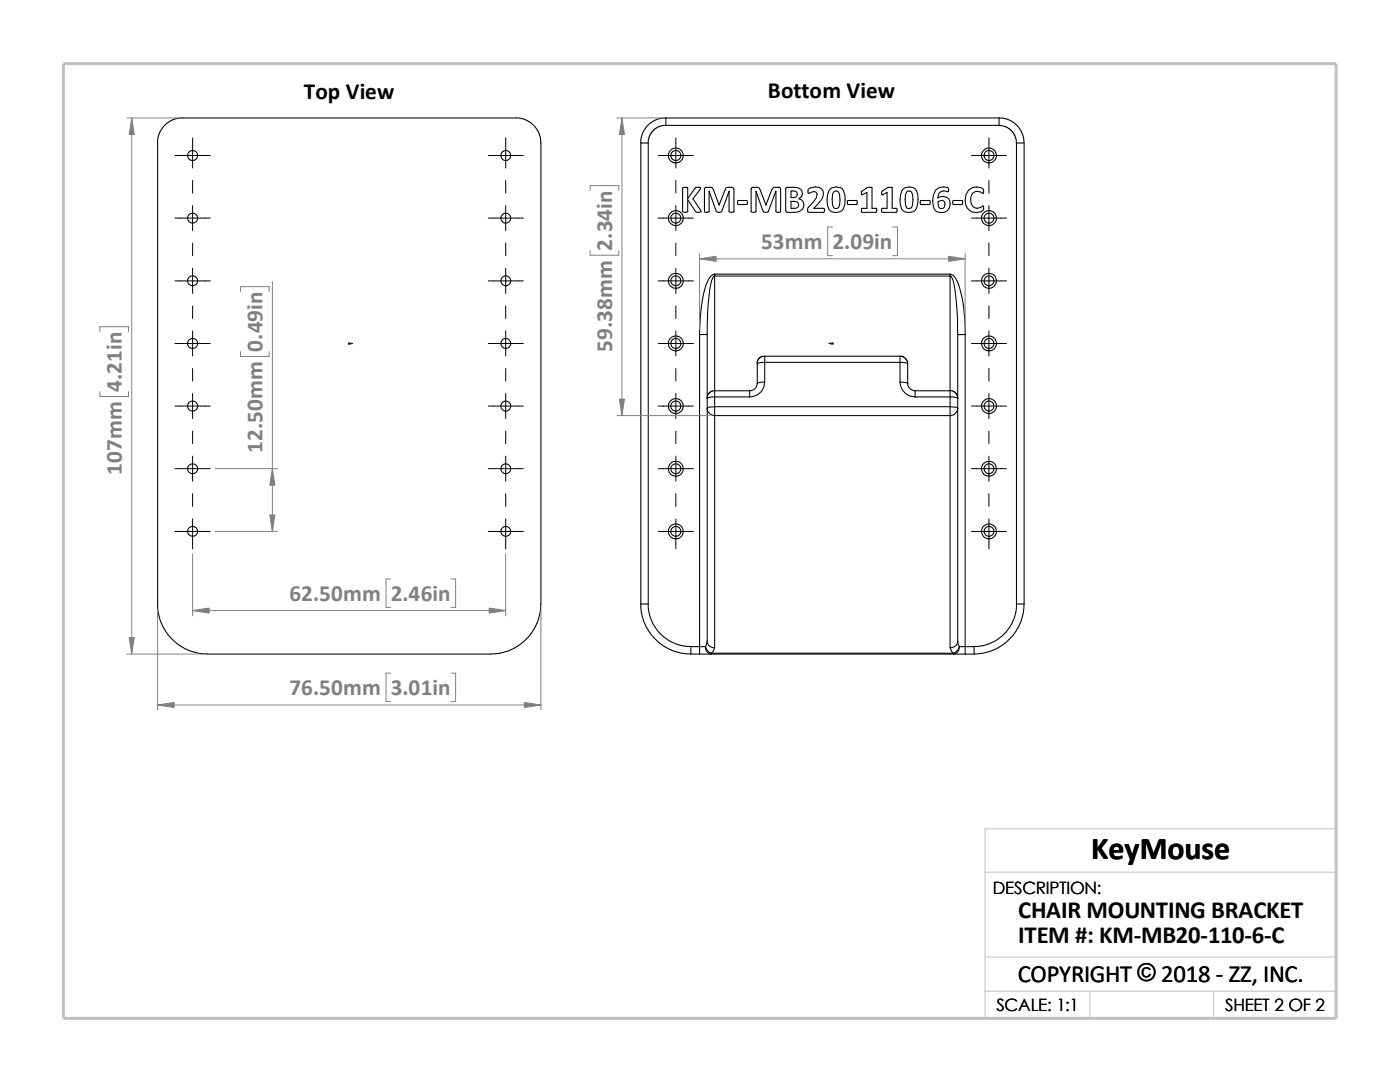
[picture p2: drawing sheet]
<svg xmlns="http://www.w3.org/2000/svg" width="279mm" height="216mm" viewBox="0 0 279 216" stroke-linecap="round" stroke-linejoin="round" font-family="sans-serif">
<path d="M196.6 174h70.1M196.6 197.8h70.1M196.6 191h70.1M217.5 197.8v5.4M242.2 197.8v5.4M26.8 203.2h239.9v-37.8h-70.1v37.8" fill="none" stroke="#c0c0c0" stroke-width=".2"/>
<path d="M12.7 12.7h254v190.5h-254z" fill="none" stroke="#c0c0c0" stroke-width=".59"/>
<g fill="none" stroke="#000" stroke-width=".21">
<path d="M31.5 28.5l.2-1.6 .9-1.7 1.5-1.1 1.7-.6h67.7l1.8 .6 1.4 1.1 1 1.7 .2 1.6v92M31.5 28.5v92.9l.4 2.3 .7 1.5 .9 1.5 1.4 1.4 1.8 1.2 1.6 .7 1.5 .4 1.6 .1M127.9 28.5v92M127.9 28.5h1.5M129.4 28.5v92M132.9 23.5l-.9 .1-1.1 .3-1.1 .7-.7 .6-1 1.7-.2 1.6M132.9 23.5h66.5M132.9 25h-.6l-.9 .3-1.1 .8-.8 1.3-.1 1.1M132.9 23.5v1.5M136.3 37.5a.69 .69 0 0 1 .9 0v2.1l1.5-2.1a.72 .72 0 0 1 1.1 0l-1.5 2.2 1.6 2.5-.5 .2-.5-.1-1.7-2.5v2.4a.85 .85 0 0 1-1 0zM141.5 38.2v4a.76 .76 0 0 1-.9 0v-4.6l.2-.2 1.4 .1 1.3 3.4M141.5 38.2l1.5 4a.91 .91 0 0 0 1 0l1.5-4"/>
<path d="M141.5 38.2h.1M145.5 38.2v4a.8 .8 0 0 0 1 0v-4.4l-.3-.4h-.8a.57 .57 0 0 0-.7 .5l-1.2 3M145.5 38.2h.1M150.9 38.2l1.4 4a.85 .85 0 0 0 1 0l1.6-4v4a.76 .76 0 0 0 .9 0v-4.6l-.2-.2h-.9a.63 .63 0 0 0-.7 .5l-1.1 3M150.9 38.2v4l-.5 .2-.5-.1v-4.5l.3-.4h1.1l.2 .1 1.4 3.4M150.9 38.2h.1M156.9 37.4h.2a3.3 3.3 0 0 1 2.7 .4 1.13 1.13 0 0 1-.4 1.9 1.35 1.35 0 0 1 1 1.5 1.35 1.35 0 0 1-1.4 1.1l-1.9 .1-.3-.2v-4.5zM157.9 38.1l.9 .1a.67 .67 0 0 1 .3 .8 .67 .67 0 0 1-.7 .4h-.5zM161.4 37.7a2.1 2.1 0 0 1 2.9 .4v.5a4.8 4.8 0 0 1-1.9 3h2a.56 .56 0 0 1 0 .8l-3.2-.1a.98 .98 0 0 1 .2-1l1.5-1.7 .2-.8a.58 .58 0 0 0-.7-.6l-1.1 .4-.1-.7zM165.7 37.8a1.72 1.72 0 0 1 1.8-.4 1.72 1.72 0 0 1 1.1 1.5 3.2 3.2 0 0 1-.9 3.3 1.71 1.71 0 0 1-2.6-1.4 4.2 4.2 0 0 1 .6-3zM166.4 38.3a.66 .66 0 0 1 .9 0 4.3 4.3 0 0 1 0 3.1 .78 .78 0 0 1-.9 0 4.3 4.3 0 0 1 0-3.1zM172 38.2l1.1-.8 .9 .1v4.1h.9l.1 .6-.2 .2-2.8-.1v-.7h1v-3.2l-1 .5z"/>
<path d="M176.1 38.1l1.1-.7h.9v4.2h.8a.56 .56 0 0 1 0 .8h-2.8a.56 .56 0 0 1 0-.8h.9v-3.2l-.9 .5-.2-.4zM180.2 37.8a1.72 1.72 0 0 1 1.9-.4 1.72 1.72 0 0 1 1.1 1.5 4.3 4.3 0 0 1-.6 3.1 1.74 1.74 0 0 1-1.9 .4 1.74 1.74 0 0 1-1-1.6 4.2 4.2 0 0 1 .5-3zM180.9 38.3a.66 .66 0 0 1 1 0 4.3 4.3 0 0 1 0 3.1 .78 .78 0 0 1-1 0 4.3 4.3 0 0 1 0-3.1zM186.7 37.9a2.28 2.28 0 0 1 2.6-.4v.6l-.1 .2a1.46 1.46 0 0 0-1.8 .3l-.2 .9a1.55 1.55 0 0 1 1.9 0 1.55 1.55 0 0 1 .4 1.9 1.81 1.81 0 0 1-3.1 .3 4.3 4.3 0 0 1 .3-3.8zM193.3 37.9a2.08 2.08 0 0 1 3 0l-.1 .7a1.47 1.47 0 0 0-1.7-.3 1.47 1.47 0 0 0-.8 1.6 1.42 1.42 0 0 0 .8 1.5 1.42 1.42 0 0 0 1.7-.3 .57 .57 0 0 1 0 .9 2.2 2.2 0 0 1-2.5 .2 2.2 2.2 0 0 1-1.1-2.3l.2-1.1zM199.4 23.5v1.5h-66.5M199.4 23.5l.9 .1 1 .3 .8 .4 .9 .8 1 1.5 .3 1v.9M199.4 25.1l1.3 .2 1.1 .7 .7 1 .4 1.5M202.9 28.5v92M202.9 28.5h1.5v92M142.6 54.7v.4M142.6 55.1v22.9"/>
<path d="M142.6 55.1h47M142.6 54.7h47M142.6 54.7a2.21 2.21 0 0 0-1.5 1.6 30.8 30.8 0 0 0-1.5 10.5M142.6 55.1a1.91 1.91 0 0 0-.7 1.5 51.3 51.3 0 0 0-.8 10.2M143.5 40.9h.1M147.2 40.1l1.8-.1a.56 .56 0 0 1 0 .8h-1.7l-.1-.1zM152.9 40.9h.1M157.9 40.2l1.1 .1a.71 .71 0 0 1 .3 .8 .71 .71 0 0 1-.7 .5h-.7zM169.2 40h1.7a.56 .56 0 0 1 0 .8h-1.7zM183.7 40.1l1.8-.1a.56 .56 0 0 1 0 .8h-1.7zM187.2 40.3a.82 .82 0 0 1 1.4 .2l-.1 .8a.63 .63 0 0 1-.7 .4 .63 .63 0 0 1-.5-.6zM189.6 55.1a1.91 1.91 0 0 1 .8 1.5 55.3 55.3 0 0 1 .7 10.2"/>
<path d="M189.6 54.7a2.15 2.15 0 0 1 1.5 1.6 29.6 29.6 0 0 1 1.5 10.5M189.6 54.7v.4M189.6 55.1v22.9M190.2 40.1l1.7-.1a.56 .56 0 0 1 0 .8h-1.7zM139.6 66.8v62.2M139.6 66.8h1.5M141.1 66.8v14.6M142.6 78l-.7 .1-.4 .3-.3 .6-.1 .5 .7-.3h.8M142.6 78v1.2M142.6 78h7v1.2M142.6 79.2v2M142.6 79.2h7"/>
<path d="M151.1 76.5a1.42 1.42 0 0 1-1.5 1.4M152.6 71.1l-.6 .1-.5 .3-.3 .5-.1 .6M152.6 71.1v1.2M152.6 76.2l-1 .1-.5 .2M152.6 72.3l-1 .1-.5 .2v3.9M152.6 76.2a2.92 2.92 0 0 1-3 3M152.6 71.1h27M152.6 72.3v3.9M152.6 72.3h27M179.6 71.1l.6 .1 .4 .3 .4 .5 .1 .6M179.6 72.3h.9l.6 .3M179.6 71.1v1.2"/>
<path d="M179.6 76.2a3 3 0 0 0 3 3M179.6 72.3v3.9M181.1 76.4a1.46 1.46 0 0 0 1.5 1.6M181.1 72.6v3.9l-.6-.2-.9-.1M182.6 78h7M182.6 79.2h7M182.6 78v1.2M189.6 78v1.2M189.6 79.2v2M189.6 77.9l.6 .1 .4 .3 .4 .5 .1 .7-1.5-.3M191.1 66.8h1.5M191.1 66.8v14.6"/>
<path d="M192.6 66.8v62.2M141.1 81.4a1.52 1.52 0 0 0 1.5 1.5M141.1 81.4v46.5M142.6 81.2v1.7M142.6 81.2h-1l-.5 .2M142.6 82.9v46.3M142.6 82.9h47M142.6 81.2h47M189.6 81.2v1.7M189.6 82.9v46.3M189.6 81.2h1.1l.4 .2M191.1 81.4a1.6 1.6 0 0 1-1.5 1.5"/>
<path d="M191.1 81.4v46.5M107.9 120.5l-.1 1.6-.4 1.6-.6 1.5-1 1.5-1.7 1.7-1.4 .9-1.6 .7-1.6 .4-1.5 .1h-56.6M127.9 120.5h1.5M127.9 120.5l.1 1.8 .6 2 .9 1.8 1.1 1.2 1.7 1.5 1.7 1 2 .5 1.9 .2M129.4 120.5l.1 1.5 .4 1.5 .7 1.5 1.2 1.5 1.6 1.3 1.5 .7 1.5 .4 1.5 .1M137.9 130.5h1.7M139.6 130.5h2.3M139.6 129h-1.7v1.5M139.6 129h1.2M139.6 129v1.5M140.8 129a1.92 1.92 0 0 0 1.1 1.3M140.8 129a1.33 1.33 0 0 0 1.1 1.5"/>
<path d="M141.1 127.9a1.38 1.38 0 0 0 1.5 1.3M141.1 127.9l-.3 1.1M141.9 130.3v.2M141.9 130.5h48.4M141.9 130.3h48.4M142.6 129.2l-.3 .8-.4 .3M189.6 129.2l.3 .8 .4 .3M190.3 130.5h2.3M190.3 130.3v.2M191.1 127.9l.2 .8 .2 .3M191.1 127.9a1.46 1.46 0 0 1-1.5 1.3M191.5 129h1.1"/>
<path d="M191.5 129a2.11 2.11 0 0 1-1.2 1.3M191.5 129a1.33 1.33 0 0 1-1.2 1.5M192.6 129h1.8M192.6 129v1.5M194.4 129v1.5h-1.8M202.9 120.5l-.1 1.5-.4 1.5-.8 1.5-1.2 1.5-1.6 1.3-1.4 .7-1.6 .4-1.4 .1M202.9 120.5h1.5M204.4 120.5l-.2 1.8-.6 2-1.3 2.4-1.4 1.4-1.8 1.2-1.6 .7-1.5 .4-1.6 .1"/>
<circle cx="38.4" cy="31" r="1.01"/>
<circle cx="101" cy="31" r="1"/>
<circle cx="134.9" cy="31" r="1.49"/>
<circle cx="134.9" cy="31" r="1.01"/>
<circle cx="197.4" cy="31" r="1.5"/>
<circle cx="197.4" cy="31" r="1"/>
<circle cx="38.4" cy="43.5" r="1"/>
<circle cx="38.4" cy="56" r="1"/>
<circle cx="100.9" cy="43.5" r=".99"/>
<circle cx="101" cy="56" r=".99"/>
<circle cx="134.9" cy="56" r="1"/>
<circle cx="134.9" cy="43.5" r="1.5"/>
<circle cx="134.9" cy="56" r="1.5"/>
<circle cx="134.9" cy="43.5" r="1"/>
<circle cx="197.4" cy="56" r=".99"/>
<circle cx="197.4" cy="56" r="1.51"/>
<circle cx="197.4" cy="43.5" r="1.51"/>
<circle cx="197.4" cy="43.5" r=".99"/>
<circle cx="38.4" cy="68.5" r="1"/>
<circle cx="101" cy="68.5" r=".99"/>
<circle cx="134.9" cy="68.5" r="1"/>
<circle cx="134.9" cy="68.5" r="1.5"/>
<circle cx="197.4" cy="68.5" r=".99"/>
<circle cx="197.4" cy="68.5" r="1.51"/>
<circle cx="38.4" cy="93.5" r="1"/>
<circle cx="38.4" cy="81" r="1.01"/>
<circle cx="100.9" cy="93.5" r=".99"/>
<circle cx="101" cy="81" r="1"/>
<circle cx="134.9" cy="81" r="1.01"/>
<circle cx="134.9" cy="81" r="1.5"/>
<circle cx="134.9" cy="93.5" r="1.5"/>
<circle cx="134.9" cy="93.5" r="1"/>
<circle cx="197.4" cy="81" r="1"/>
<circle cx="197.4" cy="81" r="1.51"/>
<circle cx="197.4" cy="93.5" r="1.51"/>
<circle cx="197.4" cy="93.5" r=".99"/>
<circle cx="38.4" cy="106" r="1"/>
<circle cx="101" cy="106" r=".99"/>
<circle cx="134.9" cy="106" r="1"/>
<circle cx="134.9" cy="106" r="1.5"/>
<circle cx="197.4" cy="106" r=".99"/>
<circle cx="197.4" cy="106" r="1.51"/>
</g>
<g fill="#00f" stroke="#00f" stroke-width=".2">
<path d="M70 68.5h.4l-.4 .1z"/>
<path d="M165.4 68.5h.4v.1z"/>
</g>
<path d="M69.6 68.5h.8M69.6 68.4l.2 .3M69.7 68.5h.1M69.7 68.4v.3M69.8 68.4l-.3 .3M165.4 68.5h.9M166 68.4l.3 .3M166.1 68.5h.1M166.1 68.4v.3M166.2 68.4l-.3 .3" fill="none" stroke="#00f" stroke-width=".2"/>
<g fill="none" stroke="#000" stroke-width=".2">
<path d="M34.9 31h7.1M38.4 27.5v6M38.4 36v2.5M97.5 31h6.9M100.9 27.5v6M100.9 36v2.5M131.4 31h7M134.9 27.5v6M134.9 36v2.5M193.9 31h7M197.4 27.5v6M197.4 36v2.5"/>
<path d="M34.9 56h7.1M34.9 43.5h7.1M38.4 41v5M38.4 48.5v2.5M38.4 53.5v5M97.5 56h6.9M97.5 43.5h6.9M100.9 41v5M100.9 48.5v2.5M100.9 53.5v5M131.4 56h7M131.4 43.5h7"/>
<path d="M134.9 41v5M134.9 48.5v2.5M134.9 53.5v5M193.9 56h7M193.9 43.5h7M197.4 41v5M197.4 48.5v2.5M197.4 53.5v5M34.9 68.5h7.1M38.4 61v2.5M38.4 66v5M38.4 73.5v2.5"/>
<path d="M38.4 78.5v5M97.5 68.5h6.9M100.9 61v2.5M100.9 66v5M100.9 73.5v2.5M100.9 78.5v5M131.4 68.5h7M134.9 61v2.5M134.9 66v5M134.9 73.5v2.5M134.9 78.5v5M193.9 68.5h7"/>
<path d="M197.4 61v2.5M197.4 66v5M197.4 73.5v2.5M197.4 78.5v5M34.9 93.5h7.1M34.9 81h7.1M38.4 86v2.5M38.4 91v5M38.4 98.5v2.5M97.5 93.5h6.9M97.5 81h6.9M100.9 86v2.5"/>
<path d="M100.9 91v5M100.9 98.5v2.5M131.4 93.5h7M131.4 81h7M134.9 86v2.5M134.9 91v5M134.9 98.5v2.5M193.9 93.5h7M193.9 81h7M197.4 86v2.5M197.4 91v5M197.4 98.5v2.5"/>
<path d="M34.9 106h7.1M38.4 103.5v6M97.5 106h6.9M100.9 103.5v6M131.4 106h7M134.9 103.5v6M193.9 106h7M197.4 103.5v6"/>
</g>
<g fill="none" stroke="#808080" stroke-width=".2">
<path d="M25.3 23.5h10.1M26.3 23.5v107M117.8 38v-1h5.7v1M123.1 23.5h8.8M124.1 23.5v59.4M48 58.2v-1h5.7v1M54.4 56.2v49.8M117.8 50v.9h5.7v-.9M139.6 51.6h53M139.6 50.6v15.1M166.2 45.3h-1v5.7h1M178.1 45.3h1v5.7h-1"/>
<path d="M192.6 50.6v15.1M19.9 66.2v-1h5.8v1M19.9 78.1v1h5.8v-1M48 70.1v1h5.7v-1M42.9 93.5h12.5M123.1 82.9h18.5M38.4 110.5v12.4M42.9 106h12.5M78 115.5h-1v5.7h1M90 115.5h.9v5.7h-.9M100.9 110.5v12.4M25.3 130.5h15.1"/>
<path d="M31.5 121.5v20.1M38.4 121.8h62.5M78 134.3h-1v5.7h1M90 134.3h.9v5.7h-.9M107.9 121.5v20.1M31.5 140.7h76.4"/>
</g>
<g fill="#808080" stroke="#808080" stroke-width=".2">
<path d="M38.4 121.8l3.3-.5v1z"/>
<path d="M97.6 121.3l3.3 .5-3.3 .5z"/>
<path d="M25.8 127.2h1l-.5 3.3z"/>
<path d="M26.3 23.5l.5 3.3h-1z"/>
<path d="M104.6 140.2l3.3 .5-3.3 .5z"/>
<path d="M31.5 140.7l3.3-.5v1z"/>
<path d="M54.4 93.5l.5 3.3h-1.1z"/>
<path d="M53.8 102.7h1.1l-.5 3.3z"/>
<path d="M139.6 51.6l3.3-.5v1.1z"/>
<path d="M189.3 51.1l3.3 .5-3.3 .6z"/>
<path d="M123.6 79.6h1l-.5 3.3z"/>
<path d="M124.1 23.5l.5 3.3h-1z"/>
</g>
<text font-size="6.4" x="217.8" y="171.4">KeyMouse</text>
<g font-size="4.9">
<text x="203.2" y="183.2">CHAIR MOUNTING BRACKET</text>
<text x="203.2" y="188.1">ITEM #: KM-MB20-110-6-C</text>
<text x="203.1" y="195.9">COPYRIGHT © 2018 - ZZ, INC.</text>
<text x="203.1" y="195.9">COPYRIGHT ©</text>
</g>
<g font-size="4.6">
<text x="60.6" y="19.7">Top View</text>
<text x="153.2" y="19.6">Bottom View</text>
</g>
<g font-size="4.6" fill="#808080">
<text x="122.2" y="50" transform="rotate(-90 122.2 50)">2.34in</text>
<text x="151.9" y="49.8">53mm</text>
<text x="166.2" y="49.8">2.09in</text>
<text x="52.4" y="70.1" transform="rotate(-90 52.4 70.1)">0.49in</text>
<text x="122.2" y="70.2" transform="rotate(-90 122.2 70.2)">59.38mm</text>
<text x="24.3" y="78.1" transform="rotate(-90 24.3 78.1)">4.21in</text>
<text x="24.3" y="94.8" transform="rotate(-90 24.3 94.8)">107mm</text>
<text x="52.4" y="90.4" transform="rotate(-90 52.4 90.4)">12.50mm</text>
<text x="57.7" y="120">62.50mm</text>
<text x="78" y="120">2.46in</text>
<text x="57.7" y="138.8">76.50mm</text>
<text x="78" y="138.8">3.01in</text>
</g>
<g font-size="3.4">
<text x="198.2" y="178.5">DESCRIPTION:</text>
<text x="198.8" y="201.7">SCALE: 1:1</text>
<text x="244.5" y="201.7">SHEET 2 OF 2</text>
</g>
</svg>
